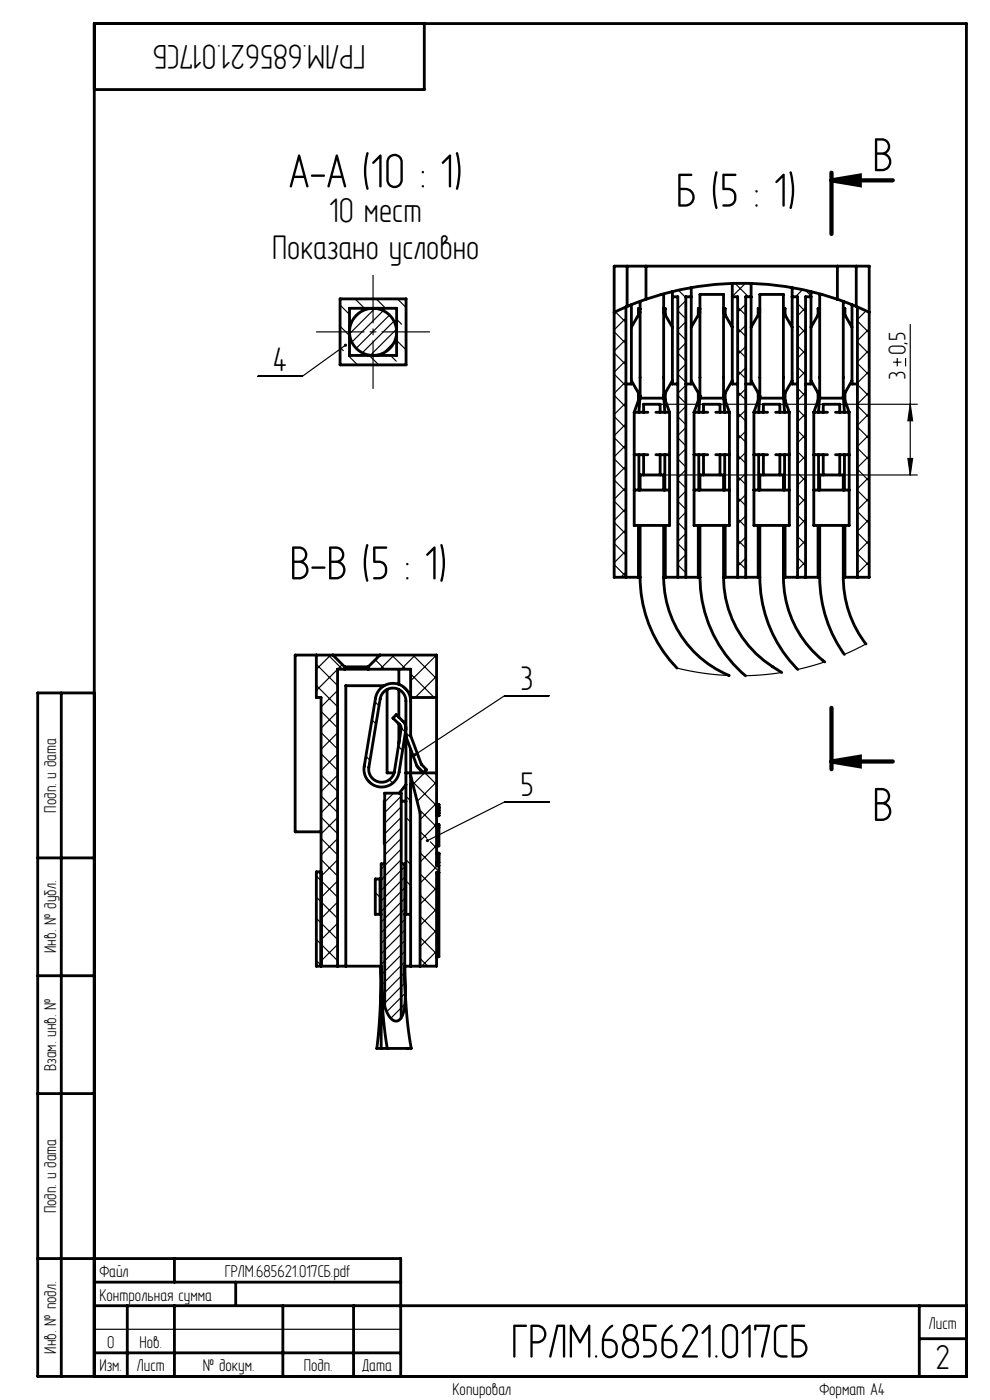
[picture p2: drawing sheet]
<svg xmlns="http://www.w3.org/2000/svg" width="210mm" height="297mm" viewBox="0 0 210 297" stroke-linecap="round" stroke-linejoin="round" font-family="sans-serif">
<g fill="none" stroke="#000" stroke-width=".25">
<path d="M72.1 69.2l2 2M72.1 73.7l.7 .7M72.1 64.7l1.8 1.8M73.3 73.2l-9.2 6.7h-9.4M73.9 75.5l1.9 1.9M75.3 63.4l2 2M76.7 66.1l-1.9 1.8M78.3 75.4l2 2M79.5 65.4l-5.3 5.4M79.8 63.4l2 2M81.3 65.9l-6.7 6.7M82.6 66.8l-7 7.1"/>
<path d="M82.8 75.4l1.3 1.2M83.6 68.1l-6.8 6.8M83.7 72.5l-2.4 2.4M84.1 69.8l-5.5 5.6M84.1 72.2l2 2M84.1 67.7l1.1 1.1M84.3 63.4l1.8 1.8M130.3 79.4l2.5 2.5M130.3 74.9l2.5 2.5M130.3 70.4l2.5 2.5M130.5 66.1l2.3 2.3M132.8 67.5l-2.5 2.5"/>
<path d="M132.8 72l-2.5 2.5M132.8 76.5l-2.5 2.5M143 61.8l-.4 .3M143.8 79.4l1.7 1.7M143.8 74.9l1.7 1.7M143.8 70.4l1.7 1.7M143.8 65.9l1.7 1.7M143.9 61.6l1.6 1.5M145.5 63.8l-1.7 1.7M145.5 68.3l-1.7 1.7M145.5 72.7l-1.7 1.7M145.5 77.2l-1.7 1.7"/>
<path d="M146.6 62.6l-.3 .4M155.9 60.1l2.9 2.9M156.5 78.6l1.7 1.7M156.5 74.1l1.7 1.7M156.5 69.7l1.7 1.7M156.5 65.2l1.7 1.7M158.1 60.1l-2.8 2.8M158.2 64.5l-1.7 1.7M158.2 69l-1.7 1.7M158.2 78l-1.7 1.7M158.2 73.5l-1.7 1.7M169.2 77.9l1.7 1.7"/>
<path d="M169.2 73.4l1.7 1.7M169.2 68.9l1.7 1.7M169.2 64.4l1.7 1.7M170.2 61.4l-1.5 1.6M170.8 61.6l1.2 1.2M170.9 65.3l-1.7 1.7M170.9 69.8l-1.7 1.7M170.9 74.3l-1.7 1.7M170.9 78.8l-1.7 1.7M181.9 77.1l2.5 2.5M181.9 72.6l2.5 2.5M181.9 68.1l2.5 2.5"/>
<path d="M183.7 65.9l-1.8 1.9M184.4 69.8l-2.5 2.5M184.4 74.3l-2.5 2.5M184.4 78.7l-2.5 2.5M189.5 76.8h1.7M190.3 76v1.7M192.1 76v1.7M193.1 68.8v32M130.3 97.3l2.5 2.5M130.3 92.8l2.5 2.5M130.3 88.4l2.5 2.5M130.3 83.9l2.5 2.5"/>
<path d="M132.8 81l-2.5 2.5M132.8 85.4l-2.5 2.5M132.8 89.9l-2.5 2.5M132.8 94.4l-2.5 2.5M132.8 98.9l-2.5 2.5M140 85.8h54.6M143.8 97.4l1.7 1.7M143.8 92.9l1.7 1.7M143.8 88.4l1.7 1.7M143.8 83.9l1.7 1.7M145.5 81.7l-1.7 1.7M145.5 86.2l-1.7 1.7"/>
<path d="M145.5 90.7l-1.7 1.7M145.5 95.2l-1.7 1.7M145.5 99.7l-1.7 1.7M156.5 96.6l1.7 1.7M156.5 92.1l1.7 1.7M156.5 87.6l1.7 1.7M156.5 83.1l1.7 1.7M158.2 82.5l-1.7 1.7M158.2 87l-1.7 1.7M158.2 91.5l-1.7 1.7M158.2 96l-1.7 1.7M169.2 82.4l1.7 1.7"/>
<path d="M169.2 95.8l1.7 1.7M169.2 91.3l1.7 1.7M169.2 86.8l1.7 1.7M170.9 83.3l-1.7 1.7M170.9 87.8l-1.7 1.7M170.9 92.2l-1.7 1.7M170.9 96.7l-1.7 1.7M181.9 95.1l2.5 2.5M181.9 99.5l2.5 2.5M181.9 90.6l2.5 2.5M181.9 86.1l2.5 2.5M181.9 81.6l2.5 2.5"/>
<path d="M184.4 87.7l-2.5 2.5M184.4 92.2l-2.5 2.5M184.4 83.2l-2.5 2.5M184.4 96.7l-2.5 2.5M192.6 97.3h1l-.5 3.5zM193.1 85.8l.5 3.5h-1zM130.3 119.8l2.5 2.5M130.3 115.3l2.5 2.5M130.3 110.8l2.5 2.5M130.3 106.3l2.5 2.5M130.3 101.8l2.5 2.5M132.8 103.4l-2.5 2.5"/>
<path d="M132.8 107.9l-2.5 2.5M132.8 112.4l-2.5 2.5M132.8 116.9l-2.5 2.5M140 100.8h54.6M143.8 119.8l1.7 1.7M143.8 115.3l1.7 1.7M143.8 106.3l1.7 1.7M143.8 101.9l1.7 1.7M143.8 110.8l1.7 1.7M145.5 104.2l-1.7 1.7M145.5 108.7l-1.7 1.7M145.5 113.2l-1.7 1.7"/>
<path d="M145.5 117.6l-1.7 1.7M156.5 119l1.7 1.7M156.5 114.6l1.7 1.7M156.5 110.1l1.7 1.7M156.5 105.6l1.7 1.7M156.5 101.1l1.7 1.7M158.2 100.5l-1.7 1.7M158.2 104.9l-1.7 1.7M158.2 109.4l-1.7 1.7M158.2 113.9l-1.7 1.7M158.2 118.4l-1.7 1.7M169.2 109.3l1.7 1.7"/>
<path d="M169.2 104.8l1.7 1.7M169.2 100.3l1.7 1.7M169.2 118.3l1.7 1.7M169.2 113.8l1.7 1.7M170.9 101.2l-1.7 1.7M170.9 105.7l-1.7 1.7M170.9 110.2l-1.7 1.7M170.9 114.7l-1.7 1.7M170.9 119.2l-1.7 1.7M181.9 117.5l2.5 2.5M181.9 113l2.5 2.5M181.9 108.5l2.5 2.5"/>
<path d="M181.9 104l2.5 2.5M184.4 101.2l-2.5 2.5M184.4 105.7l-2.5 2.5M184.4 110.2l-2.5 2.5M184.4 114.7l-2.5 2.5M184.4 119.2l-2.5 2.5M69.6 139l3 3M70.1 139l-3 3M79.6 140l2 2M83.1 139l3 3M83.6 139l-3 3M87.6 139l5 5"/>
<path d="M88.1 139l-3 3M92.1 139l.5 .5M92.6 139l-5.5 5.5M132.8 121.4l-1.1 1.1M145.5 122.1l-.4 .4M181.9 122l.4 .5M183.7 136.6l-4.6 2.2M67.1 145.4l4.5 4.5M67.1 140.9l4.5 4.5M68.1 159.9l3.5 3.5M68.1 155.4l3.5 3.5M68.1 150.9l3.5 3.5"/>
<path d="M71.6 151l-3.5 3.5M71.6 160l-3.5 3.5M71.6 146.5l-3.5 3.5M71.6 155.5l-3.5 3.5M72.6 141l-5.5 5.5M78.9 152.7l.9 .9M79.5 148.9l.9 .8M84.5 158.3l.9 .9M85 145.3l1.7 1.8M85.1 154.4l.9 .9M86.1 155.4l1.2 1.3M87.1 147.5l.5 .5"/>
<path d="M87.1 143l5 5M92.6 143.4l-4.5 4.6M92.6 147.9v.1M116.5 147.6h-9.4l-19.1 12.5M143.6 141.7l5.6 1.1 5.5 .5M165.8 142.7l-4 .5-3.7 .1M174.9 140.4l-5.7 1.6M68.1 177.9l3.5 3.5M68.1 173.4l3.5 3.5M68.1 168.9l3.5 3.5M68.1 164.4l3.5 3.5M71.6 164.4l-3.5 3.5"/>
<path d="M71.6 168.9l-3.5 3.5M71.6 173.4l-3.5 3.5M71.6 177.9l-3.5 3.5M77.6 164.9l1.7 1.7M77.6 160.4l.9 .9M82.6 165.4l.7 .7M83.5 168.3l-1.9 1.9M85.1 168.9l-3.5 3.5M85.1 171.1l-3.5 3.5M85.1 173.4l-3.5 3.5M85.1 175.6l-3.5 3.5M85.1 177.9l-3.5 3.5"/>
<path d="M86.1 173.4l1 1M86.1 168.9l1 1M87.4 165.7l5.5 5.5M88.3 162.1l1.6 1.7M88.9 171.7l3.8 3.9M89.1 176.4l1.4 1.4M90 164l-2.4 2.4M90.1 164l2.5 2.4M91.3 178.6l1.3 1.3M92.6 165.9l-4.1 4.1M92.6 170.4l-3.5 3.5M92.6 174.9l-3.5 3.5"/>
<path d="M92.6 179.4l-3.5 3.5M116.5 170.1h-9.4l-16.4 8.2M67.1 199.3l4.5 4.5M67.1 194.8l4.5 4.5M67.1 190.3l4.5 4.5M67.1 185.8l4.5 4.5M68.1 182.3l3.5 3.5M71.6 182.4l-3.5 3.5M71.6 186.9l-3.5 3.5M71.6 191.4l-3.5 3.5M71.6 195.9l-3.5 3.5M79.6 193.8l.1 .2"/>
<path d="M79.6 189.4l1 1M85.1 180.1l-4.2 4.3M85.1 182.4l-4.2 4.2M85.9 183.9l-5 5M85.9 186.1l-5 5M85.9 188.4l-5 5M85.9 190.6l-5 5M85.9 192.8l-5 5M85.9 195.1l-5 5M85.9 197.3l-5 5M85.9 199.6l-5 5M86.1 186.9l1 1"/>
<path d="M86.1 182.4l1 1M89.1 198.9l3.5 3.5M89.1 194.4l3.5 3.5M89.1 189.9l3.5 3.5M89.1 185.4l3.5 3.5M89.1 180.9l4 4M92.6 188.3l-3.5 3.5M92.6 192.8l-3.5 3.5M92.6 197.3l-3.5 3.5M92.9 183.6l-3.8 3.8M67.1 203.8l1.2 1.2M71.6 200.4l-3.5 3.5"/>
<path d="M71.6 204.9l-.1 .1M85.9 201.8l-5 5M85.9 204.1l-4.9 4.9M85.9 213l-3 3M85.9 206.3l-4.8 4.7M85.9 208.5l-4.4 4.4M86 210.7l-4 3.9M89.1 203.3l1.6 1.7M92.6 201.8l-3.1 3.2M20 282h65"/>
</g>
<path d="M176.4 38.3l6-1v2zM176.4 161.5l6-1v2z" fill="none" stroke="#000" stroke-width=".9" stroke-linecap="butt"/>
<path d="M79.1 58.4v24M91.1 70.4h-24" fill="none" stroke="#000" stroke-width=".25" stroke-dasharray="15.2 1.3 1.3 1.3" stroke-dashoffset="5.1"/>
<path d="M176.4 38.3h13M176.4 36.6v13M176.4 150.2v13M176.4 161.5h13" fill="none" stroke="#000" stroke-width=".9"/>
<g fill="none" stroke="#000" stroke-width=".6">
<path d="M90 5v14h-70M133 56.5v8.5M137 56.5v7M177.6 56.5v7M181.6 56.5v8.5M72.1 63.4h14v14h-14zM74.1 65.4h10v10h-10zM132.8 65.1v57.4M133 65l-2.7 1.3M133.9 64.6v16.9h-1.1M135.8 65.5h-.4v1.3M135.8 66.2l-1.9 3.2"/>
<path d="M137 63.5l-4 1.5M137 63.5a62.4 62.4 0 0 1 40.6 0M140.3 62.5h.5v22h-5v-20.6M140.8 65.5h.3v1.3M140.8 66.2l1.8 3.2M142.6 63h1.2v59.5M142.6 61.8v19.7h1.2M146.6 63h-1.1v59.5M146.6 61v20.5h-1.1M148.5 62.5h5v22h-5zM148.5 65.5h-.4v1.3M148.5 66.2l-1.9 3.2"/>
<path d="M153.5 65.5h.3v1.3M153.5 66.2l1.8 3.2M155.3 63h1.2v59.5M155.3 60.1v21.4h1.2M159.3 63h-1.1v59.5M159.3 60.1v21.4h-1.1M161.2 62.5h5v22h-5zM161.2 65.5h-.4v1.3M161.2 66.2l-1.9 3.2M166.2 65.5h.3v1.3M166.2 66.2l1.8 3.2M168 63h1.2v59.5"/>
<path d="M168 61v20.5h1.2M172 63h-1.1v59.5M172 61.8v19.7h-1.1M173.9 65.5h-.4v1.3M173.9 66.2l-1.9 3.2M174.4 62.5h-.5v22h5v-20.6M177.6 63.5l4 1.5M178.9 65.5h.3v1.3M178.9 66.2l1.8 3.2M180.7 64.6v16.9h1.2M181.6 65l2.8 1.3M181.9 65.1v57.4"/>
<path d="M133.9 80.8l1.9 3.2M134.5 87.5v24h7.5v-24M134.5 96.5h2.9M134.5 87.5h2.9M135.4 83.4v1.5M135.5 96.5v7.5M135.8 84l-.3 3.5M135.8 84l-1.3 3.5M136.5 87.5v-1.7h3.5v1.7M136.5 96.5v4.3M139.1 96.5h2.9M139.1 87.5h2.9"/>
<path d="M140 96.5v4.3M140.8 84l.2 3.5M140.8 84l1.2 3.5M141 96.5v7.5M141.1 83.4v1.5M142.6 80.8l-1.8 3.2M146.6 80.8l1.9 3.2M147.2 87.5v24h7.5v-24M147.2 96.5h2.9M147.2 87.5h2.9M148.1 83.4v1.5M148.2 96.5v7.5"/>
<path d="M148.5 84l-.3 3.5M148.5 84l-1.3 3.5M149.2 87.5v-1.7h3.5v1.7M149.2 96.5v4.3M151.8 96.5h2.9M151.8 87.5h2.9M152.7 96.5v4.3M153.5 84l.2 3.5M153.5 84l1.2 3.5M153.7 96.5v7.5M153.8 83.4v1.5M155.3 80.8l-1.8 3.2"/>
<path d="M159.3 80.8l1.9 3.2M159.9 87.5v24h7.5v-24M159.9 96.5h2.9M159.9 87.5h2.9M160.8 83.4v1.5M160.9 96.5v7.5M161.2 84l-.3 3.5M161.2 84l-1.3 3.5M161.9 87.5v-1.7h3.5v1.7M161.9 96.5v4.3M164.5 96.5h2.9M164.5 87.5h2.9"/>
<path d="M165.4 96.5v4.3M166.2 84l.2 3.5M166.2 84l1.2 3.5M166.4 96.5v7.5M166.5 83.4v1.5M168 80.8l-1.8 3.2M172 80.8l1.9 3.2M172.6 87.5v24h7.5v-24M172.6 96.5h2.9M172.6 87.5h2.9M173.5 83.4v1.5M173.6 96.5v7.5"/>
<path d="M173.9 84l-.3 3.5M173.9 84l-1.3 3.5M174.6 87.5v-1.7h3.5v1.7M174.6 96.5v4.3M177.2 96.5h2.9M177.2 87.5h2.9M178.1 96.5v4.3M178.9 84l.2 3.5M178.9 84l1.2 3.5M179.1 96.5v7.5M179.2 83.4v1.5M180.7 80.8l-1.8 3.2"/>
<path d="M134.5 104h7.5M135.4 111.5v11M135.8 104v-3.2h5v3.2M135.8 111.5v11M140.8 111.5v11M141.1 111.5v11M147.2 104h7.5M148.1 111.5v11M148.5 104v-3.2h5v3.2M148.5 111.5v11M153.5 111.5v11M153.8 111.5v11"/>
<path d="M159.9 104h7.5M160.8 111.5v11M161.2 104v-3.2h5v3.2M161.2 111.5v11M166.2 111.5v11M166.5 111.5v11M172.6 104h7.5M173.5 111.5v11M173.9 104v-3.2h5v3.2M173.9 111.5v11M178.9 111.5v11M179.2 111.5v11"/>
<path d="M67.1 139v9h1v57M70.6 139l2.5 2.5M80.6 139l-2.5 2.5M135.8 122.5a27.6 27.6 0 0 0 7.8 19.2M135.8 122.5h-5.5v-66h54.1v66h-5.5M140.8 122.5a22.5 22.5 0 0 0 13.9 20.8M140.8 122.5h7.7M148.5 122.5a27.3 27.3 0 0 0 9.6 20.8M153.5 122.5a22.9 22.9 0 0 0 12.3 20.2M153.5 122.5h7.7M161.2 122.5a27.7 27.7 0 0 0 8 19.5M166.2 122.5a22.7 22.7 0 0 0 8.7 17.9"/>
<path d="M166.2 122.5h7.7M173.9 122.5a28 28 0 0 0 5.2 16.3M178.9 122.5a23 23 0 0 0 4.8 14.1M13 147v145M20 147h-12v145h197v-287h-185v287M73.1 141.5v.5M73.1 141.5h5M78.1 141.5v.5M81.5 145.5h-8.1v59.5M82.1 146.3v17.7h1.5M84.6 142v3.2M84.6 146.3v5.9"/>
<path d="M84.6 153.6v4.1M86.1 156l2.3 6.5 1.3 1.5 .8-.7-1.2-1.2-2.2-6.1v-14h-15.5v63M87.1 148.7a3.7 3.7 0 0 0-3.4-3.7 3.7 3.7 0 0 0-4 3.1l-2.4 14.5a3.7 3.7 0 0 0 3.1 4.3 3.7 3.7 0 0 0 4.3-3.1l1.4-9a2 2 0 0 0-.6-1.8l-1.5-1.4-.6 .7 1.5 1.5 .2 .6-1.4 9.2a2.75 2.75 0 0 1-3.2 2.3 2.75 2.75 0 0 1-2.3-3.1l2.4-14.5a2.75 2.75 0 0 1 3-2.3 2.75 2.75 0 0 1 2.5 2.7v17.8M87.1 158.9v8M87.1 148h5.5M81.6 170v9M85.1 170h1M86.1 166.5v3.5M86.1 170v24M86.1 164h6.5M86.1 166.5l-1.4 1.8M87.1 166.7l-.1 3.3"/>
<path d="M87.1 166.5v38.5M87.1 164.5l2 8v32.5M92.6 174.9h.5v4.6h-.5M92.6 171.4h.5M92.6 172.4h.5M92.6 171.6h.5M92.6 172h.5M92.6 171.9h.5M93.1 170.7h.1M93.1 173h.1M93.1 171.2v.2M93.1 172.4v.2"/>
<path d="M93.1 170.7h-.5v-31.7h-30v37.5h5.5M93.1 170.7v.5M93.1 171.4v1M93.1 172.6v.4M93.1 171.2h-.5v1.4h.5M93.1 173h-.5v2.1h.5M93.1 175.6h-.5v8h.5M8 182h12M68.1 185h-1v20h13.8M80.6 194h.3M80.6 186.5h.3M80.6 186.5h-1v7.5h1"/>
<path d="M80.6 186.5v7.5M81.6 183.3h-.7v21.7M85.1 183.3h.8v21.7M85.9 194h.2M86.1 194h1M92.6 183h.5M92.6 181h.5M93.1 181v2M93.1 181h.1M93.1 185.1h-.5v19.9h-6.7M93.1 183v20h-.5M8 207h12"/>
<path d="M80.9 205v4.3a97.2 97.2 0 0 0 1.3 13.1M80.9 205v17.4h1.2M80.9 205l-.3 9.3-.7 8.1h.9M80.9 205a26.5 26.5 0 0 0 1.1 9.6 2.47 2.47 0 0 0 2.1 2 1.97 1.97 0 0 0 1.5-1.8l.3-2.5v-7.3M81.6 213.4v-45.1h3.5v47.6M85.9 205l.3 9.3 .5 4.6 .5 3.5h-5M8 232h12M8 267h77v25M20 277h185M20 272h65M27 277v15M37 267v5"/>
<path d="M37 277v15M50 272v5M60 277v15M75 277v15M195 277v15M20 287h65M195 284h10"/>
<circle cx="79.1" cy="70.4" r="5"/>
</g>
<g fill="#000">
<path d="M176.4 38.3l6-1v2zM176.4 161.5l6-1v2z"/>
<path d="M73 73a.33 .33 0 0 0 0 .5 .33 .33 0 0 0 .5 0 .33 .33 0 0 0 .1-.5l-.3 .2 .3-.2-.3-.1zM87.8 159.9v.4l.2-.2-.2 .2a.33 .33 0 0 0 .5 .1 .33 .33 0 0 0 0-.5 .33 .33 0 0 0-.5 0zM90.4 178.1v.4l.3-.2-.3 .2a.33 .33 0 0 0 .4 .1 .33 .33 0 0 0 .1-.5 .33 .33 0 0 0-.5 0z"/>
<path d="M193.1 85.8l.5 3.5h-1zM192.6 97.3h1l-.5 3.5z"/>
</g>
<g font-size="11">
<text x="61.2" y="39.8">А-А (10 : 1)</text>
<text x="185.1" y="36.3">В</text>
<text x="143.4" y="43.8">Б (5 : 1)</text>
<text x="61.5" y="122.9">В-В (5 : 1)</text>
<text x="185.1" y="174.2">В</text>
<text x="108.4" y="288">ГРЛМ.685621.017СБ</text>
</g>
<g font-size="7.8">
<text x="77.6" y="9.5" transform="rotate(-180 77.6 9.5)">ГРЛМ.685621.017СБ</text>
<text x="69.9" y="47.2">10 мест</text>
<text x="57.7" y="55">Показано условно</text>
<text x="57.8" y="78.6">4</text>
<text x="110.3" y="146.4">3</text>
<text x="110.4" y="168.9">5</text>
<text x="198.4" y="290.5">2</text>
</g>
<g font-size="5.5">
<text x="192.1" y="75.3" transform="rotate(-90 192.1 75.3)">0,5</text>
<text x="192.1" y="80.6" transform="rotate(-90 192.1 80.6)">3</text>
</g>
<g font-size="3.9">
<text x="11.9" y="172.4" transform="rotate(-90 11.9 172.4)">Подп. и дата</text>
<text x="11.9" y="202.1" transform="rotate(-90 11.9 202.1)">Инв. № дубл.</text>
<text x="11.9" y="227.2" transform="rotate(-90 11.9 227.2)">Взам. инв. №</text>
<text x="11.9" y="257.4" transform="rotate(-90 11.9 257.4)">Подп. и дата</text>
<text x="21.1" y="275.9">Контрольная сумма</text>
<text x="21.1" y="270.9">Файл</text>
<text x="47.7" y="270.9">ГРЛМ.685621.017СБ.pdf</text>
<text x="197" y="281.9">Лист</text>
<text x="11.9" y="287.1" transform="rotate(-90 11.9 287.1)">Инв. № подл.</text>
<text x="22.7" y="285.9">0</text>
<text x="29.6" y="285.9">Нов.</text>
<text x="21.1" y="290.9">Изм.</text>
<text x="29" y="290.9">Лист</text>
<text x="43" y="290.9">№ докум.</text>
<text x="64.4" y="290.9">Подп.</text>
<text x="76.9" y="290.9">Дата</text>
<text x="96" y="296">Копировал</text>
<text x="173.8" y="295.9">Формат A4</text>
</g>
</svg>
